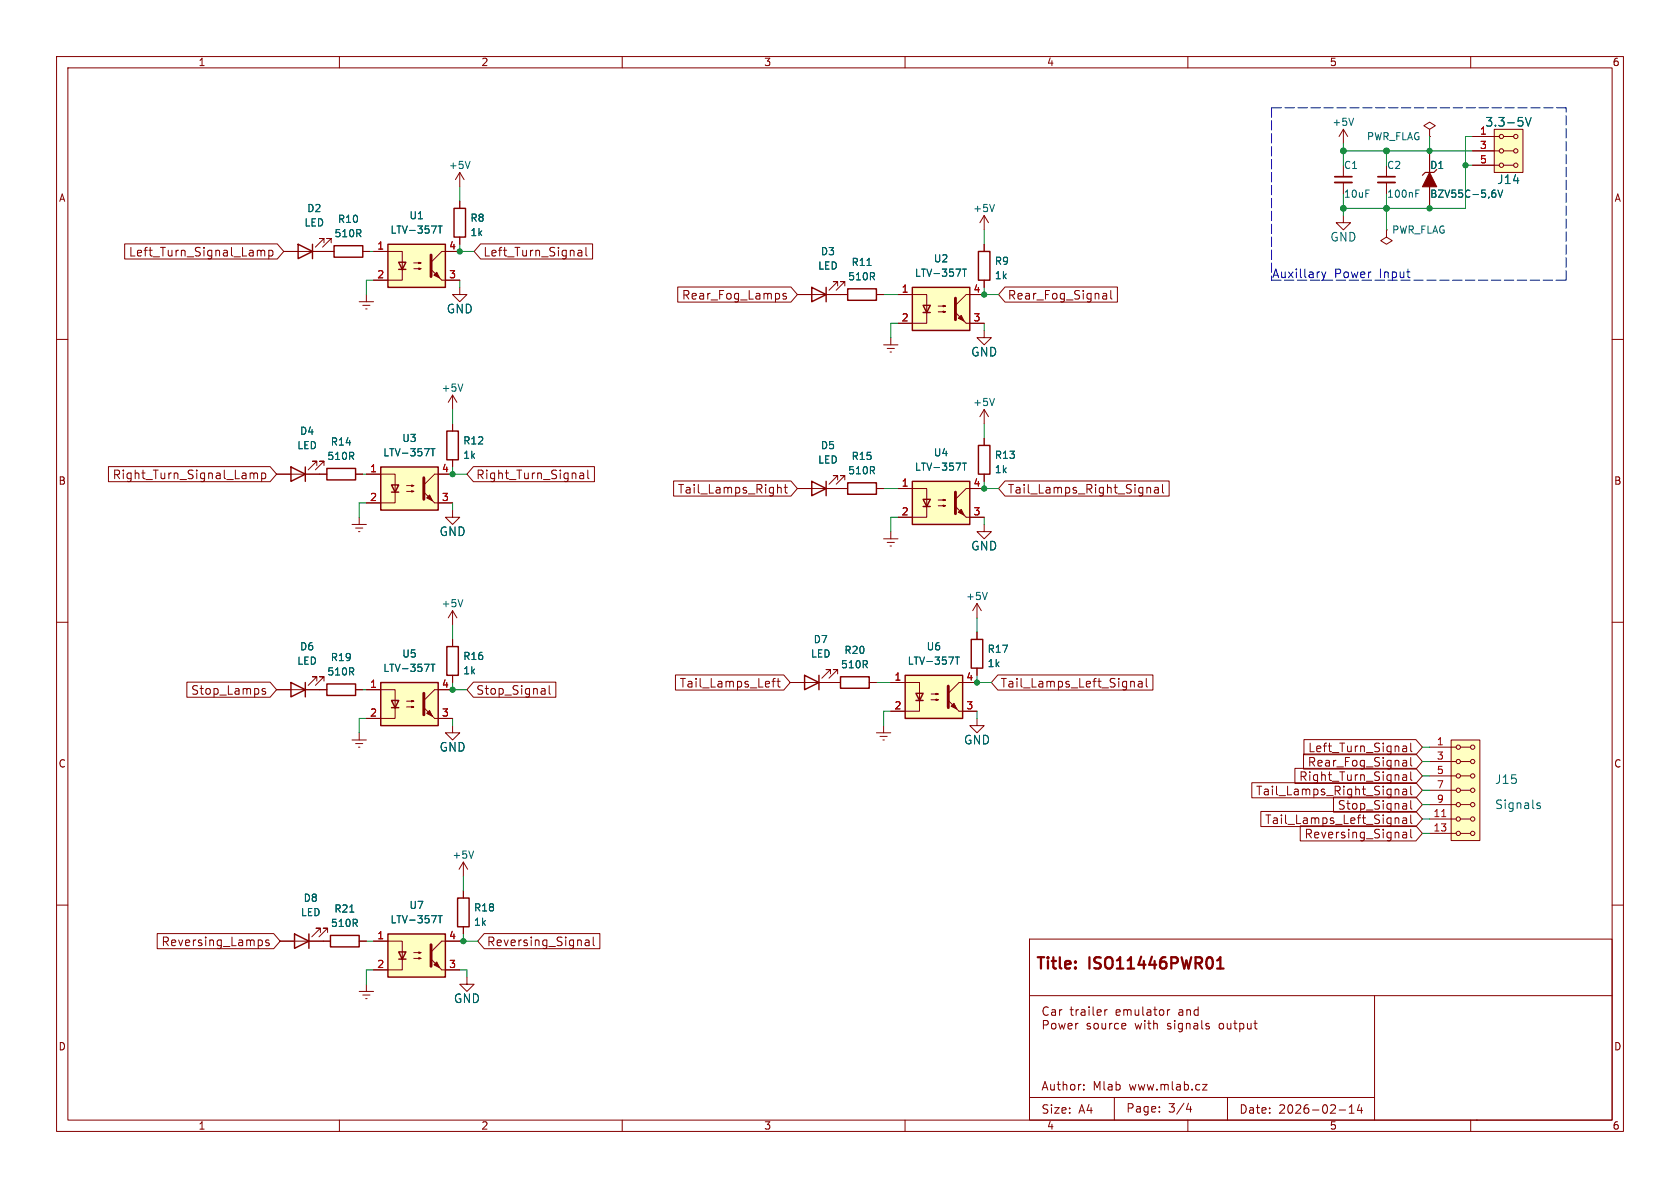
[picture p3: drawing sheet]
<svg xmlns="http://www.w3.org/2000/svg" width="297mm" height="210mm" viewBox="0 0 297 210" stroke-linecap="round" stroke-linejoin="round" font-family="sans-serif">
<g fill="none" stroke="#840000" stroke-width=".18">
<path d="M10 10h277v190h-277zM12 12h273v186h-273zM60 10v2M110 10v2M160 10v2M210 10v2M260 10v2M57.8 44.5h1.3M64.1 44.5h1.3M10 60h2M285 60h2M10 110h2"/>
<path d="M285 110h2M80 128.3v1.2h1.3l-1.3 1.3-1.3-1.3h1.3M81.9 152.4l-.7 1.3M81.9 152.4l.8 1.3M81.9 152.4v2.5M81.9 157.5v1.3M10 160h2M49.5 166.4h8.9M56.6 164.8v-.7h-.7h.7l-1.5 1.5M57.9 164.8v-.7h-.8h.8l-1.5 1.5M63.5 166.4h1.3M81.9 163.8v1.3"/>
<path d="M182 166h103v32h-103zM182 176h103M185.3 178.1a.6 .6 0 0 0-.7 0 .6 .6 0 0 0-.2 .7M186 178.6h.5l.1 .9M187.3 178.5v1M187.7 178.5l-.2 .1-.2 .2M189.2 178.5h.5M189.4 178v1.3M190.2 178.5v1M190.7 178.5l-.3 .1-.2 .2M191.2 178.6h.5l.1 .9M192.5 178v.1"/>
<path d="M192.5 178.5v1M193.2 178v1.3M194.7 178.8l-.2-.3-.5 .1v.7M195.3 178.5v1M195.7 178.5l-.2 .1-.2 .2M198 178.8l-.2-.3-.4 .1-.1 .7M198.7 178.6l.4-.1 .2 .2M198.7 178.5v1M199.3 178.7l.2-.2 .4 .1 .1 .9M199.3 178.7v.8M200.7 178.5v.8M201.3 178.5v1"/>
<path d="M202 178v1.3M202.8 178.6h.6l.1 .9M204 178.5h.5M204.2 178v1.3M205 178.8l.2-.3 .4 .1 .1 .2M206.4 178.5v1M206.8 178.5l-.3 .1-.1 .2M208.5 178.6h.5l.1 .9M209.1 178.8l-.5 .1a.29 .29 0 0 0-.2 .3 .29 .29 0 0 0 .2 .3l.5-.1M209.8 178.6l.2-.1 .4 .1 .1 .9M209.8 178.5v1M211.8 178.6l-.4-.1-.3 .3v.4l.1 .2h.6"/>
<path d="M211.8 178v1.5M243 176v22M285 160h2M60 198v2M110 198v2M160 198v2M182 194h61M184.5 180.4v1.5M185.9 181.6l.3 .3 .3-.1 .2-.2M187.2 180.9l.3 1 .2-.7 .3 .7 .3-1M188.8 181.7l.2 .2 .5-.1M190.2 180.9v1"/>
<path d="M191.6 192.6v.1M191.6 191.8v.1M192.8 181.7l-.2 .2-.4-.1M193.4 181.6l.3 .3 .3-.1 .2-.2M194.8 181.7l.2 .2 .5-.1M195.5 180.9v1M196.2 180.9v1M196.6 180.9l-.3 .1-.1 .2M197 194v4M197 181.6l.3 .3 .4-.1M198.3 181.7l.2 .2 .5-.1M200.7 180.9l.3 1 .2-.7 .3 .7 .3-1"/>
<path d="M202.4 180.9v1M203.1 181.7l.4 .2M204 180.4v1.5M204.6 181.1v.8M205 196.5v.1M205 195.7v.1M207 181l-.4-.1-.2 .2 .1 .2 .5 .2v.3h-.6M207.7 180.4v.1M207.7 180.9v1M209 181l-.4-.1-.3 .3v.4l.2 .2h.5M209 180.9v1.2l-.3 .3-.3-.1M209.7 181l.3-.1 .3 .1 .1 .9"/>
<path d="M209.7 180.9v1M210 198v2M210.1 195l-.4 1.1h1M210.5 195.6v1M211.1 181h.6v.9M211.7 181.3h-.5a.29 .29 0 0 0-.2 .3 .29 .29 0 0 0 .2 .3l.5-.1M212.5 180.4v1.3l.2 .2M212.6 191.7h.8l-.8 1h.8M213.7 181l-.3-.1-.2 .2v.2l.5 .2v.3h-.5M215.7 181l.3-.1 .3 .3v.4l-.3 .3-.3-.1-.2-.2v-.4zM217 180.9v.9l.4 .1 .2-.1M217 194v4"/>
<path d="M217.6 180.9v1M218.1 180.9h.6M218.3 180.4v1.3l.4 .2M219.2 181l.4-.1 .3 .3v.4l-.2 .2h-.5M219.2 180.9v1.5M220.5 180.9l.1 .9 .4 .1 .2-.1M221.2 180.9v1M221.7 180.9h.5M221.9 180.4v1.3l.3 .2M236.7 196.2h1.2M238.5 196.8h.9M238.5 195.7l.5-.4v1.5"/>
<path d="M240.3 195.2l-.3 1.1h.9M240.7 195.8v1M260 198v2M261 198h.1"/>
</g>
<path d="M215.2 171.2h1.1M215.2 169.8l.5-.6v2" fill="none" stroke="#840000" stroke-width=".4"/>
<path d="M59.1 43.4h5v2.1h-5zM80.9 158.8h2v5h-2zM52.1 165.1l2.5 1.3-2.5 1.2zM54.6 165.1v2.5M58.4 165.4h5.1v2h-5.1z" fill="none" stroke="#840000" stroke-width=".25"/>
<path d="M83.7 150.4l-.4 1.3M61.8 161.2h.8" fill="none" stroke="#006464" stroke-width=".18"/>
<path d="M67.3 120.7h10.2v7.6h-10.2z" fill="#ffffc2"/>
<path d="M52.7 43.2l2.5 1.3-2.5 1.2zM55.2 43.2v2.5M51.4 82.6l2.6 1.2-2.6 1.3zM54 82.6v2.5M51.4 120.7l2.6 1.2-2.6 1.3zM54 120.7v2.5M57.8 120.9h5.1v2h-5.1zM67.3 120.7h10.2v7.6h-10.2zM69.2 123.8h1.3l-.7 1.3zM69.2 125.1h1.3" fill="none" stroke="#840000" stroke-width=".25"/>
<g fill="none" stroke="#840000" stroke-width=".18">
<path d="M174 38.1l-.8 1.3M174 38.1l.8 1.3M174 38.1v2.5M50.2 44.5h7.6M57.3 42.9v-.7h-.8h.8l-1.5 1.5M58.5 42.9v-.7h-.7h.7l-1.5 1.5M63.5 53.3h2.5M64.1 54h1.3M64.6 54.6h.3M64.8 52.1v1.2M48.9 83.8h7.6M56 82.3v-.8h-.8h.8l-1.5 1.6"/>
<path d="M57.3 82.3v-.8h-.8h.8l-1.5 1.6M62.2 92.7h2.6M62.9 93.3h1.2M63.4 94h.2M63.5 91.4v1.3M48.9 121.9h8.9M56 120.4v-.8h-.8h.8l-1.5 1.6M57.3 120.4v-.8h-.8h.8l-1.5 1.6M62.2 130.8h2.6M62.9 121.9h1.2M62.9 131.4h1.2M63.4 132.1h.2"/>
<path d="M63.5 129.5v1.3M64.8 121.9h5v3.3M69.8 125.1v1.9h-5M71.9 124h1.3l-.4 .1v-.3l.4 .2M71.9 125h1.3l-.4 .1v-.3l.4 .2M76.8 127h3.2M80 121.9h-3.2l-1.9 1.9M63.5 175.3h2.5M64.1 175.9h1.3M64.6 176.5h.3M64.8 174v1.3M82.5 172.7v1.3h1.3l-1.3 1.3-1.2-1.3h1.2"/>
</g>
<path d="M74.9 122.6v3.8" fill="none" stroke="#840000" stroke-width=".51"/>
<g fill="#840000" stroke="#840000" stroke-width=".18">
<path d="M75.4 126.1l.5-.5 .6 1z"/>
<path d="M74.9 125.1l1.9 1.9z"/>
</g>
<path d="M175.8 36.1l-.4 1.3M76.2 117.4h.7M76.5 117.4v1.3" fill="none" stroke="#006464" stroke-width=".18"/>
<path d="M68.6 165.1h10.1v7.6h-10.1z" fill="#ffffc2"/>
<path d="M149.9 85.3h5v2.1h-5zM68.6 165.1h10.1v7.6h-10.1zM70.5 168.3h1.3l-.7 1.2zM70.5 169.5h1.3" fill="none" stroke="#840000" stroke-width=".25"/>
<g fill="none" stroke="#840000" stroke-width=".18">
<path d="M237.5 22.9l-.8 1.2M237.5 22.9l.8 1.2M237.5 22.9v2.5M237.5 29.2v2M237.5 32.3v2M245.1 29.2v2M245.1 32.3v2M252.7 22.9l1-.7-1-.6-1 .6 1 .7v1.2M252.7 24.1h.1M148.6 86.4h1.3M154.9 86.4h1.3M172.7 106.7l-.7 1.3"/>
<path d="M172.7 106.7l.8 1.3M172.7 106.7v2.5M66 166.4h5.1v3.3M71.1 169.5v2h-5.1M73.2 168.4h1.2l-.4 .1v-.2l.4 .1M73.2 169.4h1.2l-.4 .1v-.2l.4 .1M78.1 171.5h3.2M81.3 166.4h-3.2l-1.9 1.9"/>
</g>
<path d="M76.2 167v3.8" fill="none" stroke="#840000" stroke-width=".51"/>
<g fill="#840000" stroke="#840000" stroke-width=".18">
<path d="M76.7 170.6l.5-.5 .5 1z"/>
<path d="M76.2 169.5l1.9 2z"/>
</g>
<path d="M239.3 20.9l-.4 1.3M250.3 34.2h.4M250.3 33.6h.6M174.5 104.7l-.4 1.3M77.4 161.9h.8M77.8 161.9v1.2" fill="none" stroke="#006464" stroke-width=".18"/>
<path d="M236 31.2h3M243.6 31.2h3" fill="none" stroke="#840000" stroke-width=".3"/>
<path d="M236 32.3h3M243.6 32.3h3" fill="none" stroke="#840000" stroke-width=".33"/>
<path d="M160 119.4h10.2v7.6h-10.2z" fill="#ffffc2"/>
<path d="M143.5 50.8l2.5 1.3-2.5 1.2zM146 50.8v2.5M149.9 51.1h5v2h-5zM160 119.4h10.2v7.6h-10.2zM161.9 122.6h1.3l-.6 1.2zM161.9 123.8h1.3" fill="none" stroke="#840000" stroke-width=".25"/>
<g fill="none" stroke="#840000" stroke-width=".18">
<path d="M141 52.1h8.9M148.1 50.5v-.7h-.8h.8l-1.5 1.5M149.4 50.5v-.7h-.8h.8l-1.6 1.5M154.9 52.1h1.3M157.5 59.7v1.3M156.2 61h2.5M156.8 61.6h1.3M157.4 62.2h.2M157.5 120.7h5.1v3.3M162.6 123.8v1.9h-5.1M164.6 122.7h1.3l-.4 .1v-.2l.4 .1M164.6 123.7h1.3l-.4 .1v-.2l.4 .1"/>
<path d="M169.5 125.7h3.2M172.7 127v1.3h1.3l-1.3 1.2-1.3-1.2h1.3M172.7 120.7h-3.2l-1.9 1.9"/>
</g>
<path d="M167.6 121.3v3.8" fill="none" stroke="#840000" stroke-width=".51"/>
<g fill="#840000" stroke="#840000" stroke-width=".18">
<path d="M168.7 124.3l.5 1-1.1-.5z"/>
<path d="M167.6 123.8l1.9 1.9z"/>
</g>
<path d="M153.3 46.9h.7M168.9 116.1h.7M169.2 116.1v1.3" fill="none" stroke="#006464" stroke-width=".18"/>
<path d="M161.3 50.8h10.1v7.6h-10.1z" fill="#ffffc2"/>
<path d="M161.3 50.8h10.1v7.6h-10.1zM163.2 54h1.3l-.7 1.2zM163.2 55.2h1.3M57.8 82.8h5.1v2h-5.1zM143.5 85.1l2.5 1.3-2.5 1.2zM146 85.1v2.5M142.2 119.4l2.6 1.3-2.6 1.2zM144.8 119.4v2.5M148.6 119.6h5.1v2.1h-5.1z" fill="none" stroke="#840000" stroke-width=".25"/>
<g fill="none" stroke="#840000" stroke-width=".18">
<path d="M158.7 52.1h5.1v3.3M163.8 55.2v2h-5.1M165.9 54.1h1.2l-.3 .1v-.2l.3 .1M165.9 55.1h1.2l-.3 .1v-.2l.3 .1M170.8 57.2h3.2M174 58.4v1.3h1.3l-1.3 1.3-1.3-1.3h1.3M174 52.1h-3.2l-1.9 1.9M174 72.4l-.8 1.3M174 72.4l.8 1.3M174 72.4v2.5M56.5 83.8h1.3M62.9 83.8h1.2"/>
<path d="M141 86.4h7.6M148.1 84.8v-.7h-.8h.8l-1.5 1.5M149.4 84.8v-.7h-.8h.8l-1.6 1.5M146.8 119.1v-.7h-.8h.8l-1.5 1.5M148.1 119.1v-.7h-.8h.8l-1.5 1.5M139.7 120.7h8.9M153.7 120.7h1.2M154.9 129.5h2.6M155.6 130.2h1.2M156.1 130.8h.2M156.2 128.3v1.2"/>
</g>
<path d="M168.9 52.7v3.8" fill="none" stroke="#840000" stroke-width=".51"/>
<g fill="#840000" stroke="#840000" stroke-width=".18">
<path d="M169.4 56.3l.5-.5 .5 1z"/>
<path d="M168.9 55.2l1.9 2z"/>
</g>
<path d="M170.1 47.6h.8M170.5 47.6v1.2M175.8 70.4l-.4 1.3" fill="none" stroke="#006464" stroke-width=".18"/>
<path d="M161.3 85.1h10.1v7.6h-10.1z" fill="#ffffc2"/>
<path d="M161.3 85.1h10.1v7.6h-10.1zM163.2 88.3h1.3l-.7 1.2zM163.2 89.5h1.3M171.7 113h2v5.1h-2z" fill="none" stroke="#840000" stroke-width=".25"/>
<g fill="none" stroke="#840000" stroke-width=".18">
<path d="M156.2 95.3h2.5M156.8 95.9h1.3M157.4 96.5h.2M157.5 94v1.3M158.7 86.4h5.1v3.3M163.8 89.5v1.9h-5.1M165.9 88.4h1.2l-.3 .1v-.2l.3 .1M165.9 89.4h1.2l-.3 .1v-.2l.3 .1M170.8 91.4h3.2M174 92.7v1.3h1.3l-1.3 1.3-1.3-1.3h1.3M174 86.4h-3.2l-1.9 1.9M172.7 111.8v1.2"/>
<path d="M172.7 118.1v1.3"/>
</g>
<path d="M168.9 87v3.8" fill="none" stroke="#840000" stroke-width=".51"/>
<g fill="#840000" stroke="#840000" stroke-width=".18">
<path d="M169.4 90.6l.5-.6 .5 1.1z"/>
<path d="M168.9 89.5l1.9 1.9z"/>
</g>
<path d="M170.1 81.9h.8M170.5 81.9v1.2" fill="none" stroke="#006464" stroke-width=".18"/>
<path d="M256.5 130.8h5.1v17.8h-5.1z" fill="#ffffc2"/>
<g fill="none" stroke="#840000" stroke-width=".18">
<path d="M81.3 50.8v1.3h1.2l-1.2 1.2-1.3-1.2h1.3M174 43.2v1.3M174 49.5v1.3M80 69.9l-.8 1.2M80 69.9l.8 1.2M80 69.9v2.5M174 77.5v1.2M174 83.8v1.3M252.7 132.1h4.7M252.7 134.6h4.7M252.7 137.2h4.7M252.7 139.7h4.7"/>
<path d="M256.5 130.8h5.1v17.8h-5.1zM258.2 132.1h1.8M258.2 134.6h1.8M258.2 137.2h1.8M258.2 139.7h1.8M252.7 142.2h4.7M252.7 144.8h4.7M252.7 147.3h4.7M258.2 142.2h1.8M258.2 144.8h1.8M258.2 147.3h1.8"/>
<circle cx="257.8" cy="132.1" r=".38"/>
<circle cx="257.8" cy="137.2" r=".38"/>
<circle cx="257.8" cy="134.6" r=".38"/>
<circle cx="257.8" cy="139.7" r=".38"/>
<circle cx="260.4" cy="132.1" r=".38"/>
<circle cx="260.4" cy="139.7" r=".38"/>
<circle cx="260.4" cy="137.2" r=".38"/>
<circle cx="260.4" cy="134.6" r=".38"/>
<circle cx="257.8" cy="144.8" r=".38"/>
<circle cx="257.8" cy="142.2" r=".38"/>
<circle cx="257.8" cy="147.3" r=".38"/>
<circle cx="260.4" cy="144.8" r=".38"/>
<circle cx="260.4" cy="142.2" r=".38"/>
<circle cx="260.4" cy="147.3" r=".38"/>
</g>
<path d="M254.9 144.4h.7" fill="none" stroke="#a90000" stroke-width=".18"/>
<path d="M81.8 67.9l-.4 1.3M271.8 142.4h.3l.2 .2v.3h-.5M271.8 142h.5" fill="none" stroke="#006464" stroke-width=".18"/>
<path d="M173 44.5h2v5h-2zM173 78.7h2v5.1h-2z" fill="none" stroke="#840000" stroke-width=".25"/>
<path d="M68.6 43.2h10.1v7.6h-10.1z" fill="#ffffc2"/>
<path d="M80.3 36.8h2v5.1h-2zM68.6 43.2h10.1v7.6h-10.1zM70.5 46.4h1.3l-.7 1.2zM70.5 47.6h1.3M79 114.3h2v5.1h-2z" fill="none" stroke="#840000" stroke-width=".25"/>
<g fill="none" stroke="#840000" stroke-width=".18">
<path d="M81.3 30.5l-.8 1.3M81.3 30.5l.7 1.3M81.3 30.5v2.5M81.3 35.6v1.2M237.5 38.1v1.3h1.3l-1.3 1.2-1.3-1.2h1.3M66 44.5h5.1v3.3M71.1 47.6v1.9h-5.1M73.2 46.5h1.2l-.4 .1v-.2l.4 .1M73.2 47.5h1.2l-.4 .1v-.2l.4 .1M78.1 49.5h3.2M81.3 44.5h-3.2l-1.9 1.9M81.3 41.9v1.3"/>
<path d="M245.1 40.6v1.3l1 .6-1 .7-1-.7 1-.6M245.1 40.6h.1M80 90.2v1.2h1.3l-1.3 1.3-1.3-1.3h1.3M80 108v2.5M80 113v1.3M80 119.4v1.3M80 108l-.8 1.2M80 108l.8 1.2"/>
</g>
<path d="M76.2 45.1v3.8" fill="none" stroke="#840000" stroke-width=".51"/>
<g fill="#840000" stroke="#840000" stroke-width=".18">
<path d="M76.7 48.6l.5-.5 .5 1z"/>
<path d="M76.2 47.6l1.9 1.9z"/>
</g>
<path d="M77.4 39.9h.8M77.8 39.9v1.3M83.1 28.5l-.4 1.3M81.8 106l-.4 1.3" fill="none" stroke="#006464" stroke-width=".18"/>
<path d="M264.2 22.9h5v7.6h-5z" fill="#ffffc2"/>
<g fill="none" stroke="#840000" stroke-width=".18">
<path d="M260.3 24.1h4.7M260.3 26.7h4.7M260.3 29.2h4.7M264.2 22.9h5v7.6h-5zM265.8 24.1h1.8M265.8 26.7h1.8M265.8 29.2h1.8"/>
<circle cx="265.4" cy="24.1" r=".38"/>
<circle cx="265.4" cy="26.7" r=".38"/>
<circle cx="265.4" cy="29.2" r=".38"/>
<circle cx="268" cy="24.1" r=".38"/>
<circle cx="268" cy="26.7" r=".38"/>
<circle cx="268" cy="29.2" r=".38"/>
</g>
<path d="M269.7 20.8l.5 1.5 .5-1.5" fill="none" stroke="#006464" stroke-width=".18"/>
<path d="M67.3 82.6h10.2v7.6h-10.2z" fill="#ffffc2"/>
<path d="M79 76.2h2v5.1h-2zM67.3 82.6h10.2v7.6h-10.2zM69.2 85.7h1.3l-.7 1.3zM69.2 87h1.3" fill="none" stroke="#840000" stroke-width=".25"/>
<g fill="none" stroke="#840000" stroke-width=".18">
<path d="M81.3 35.6v1.2M252.7 26.7v3.8M252.7 33v3.8M260.3 24.1h3.9M260.3 26.7h3.9M260.3 29.2h3.9M22 43.1h27l1.2 1.4-1.2 1.3h-27zM45.9 44.2l.2 .3M46.1 44.5v.8M46.1 44.5l.3-.3 .3 .1 .1 1M47.5 44.3l.5-.1 .3 .3v.5l-.2 .2h-.6M47.5 44.2v1.6"/>
<path d="M50.2 44.5h2.5M55.2 44.5h3.9M64.1 44.5h1.3M66 44.5h2.6M66 49.5h2.6M78.7 44.5h2.6M78.7 49.5h2.6M81.3 41.9v1.3M85 43.1h19.8v2.7h-19.8l-1.2-1.3zM102.2 44.3h.6l.1 1M102.9 44.6l-.5 .1a.3 .3 0 0 0-.3 .3 .3 .3 0 0 0 .3 .3l.5-.1M103.6 43.7v1.3l.2 .3"/>
<path d="M119.8 50.7h20l1.2 1.4-1.2 1.3h-20zM139 51.9h-.4l-.2 .2 .1 .2 .5 .1v.4h-.6M141 52.1h2.5M146 52.1h3.9M154.9 52.1h1.3M158.7 52.1h2.6M158.7 57.2h2.6M171.4 52.1h2.6M171.4 57.2h2.6M174 43.2v1.3M174 49.5v1.3M177.7 50.7h19.8v2.7h-19.8l-1.2-1.3z"/>
<path d="M195.1 51.9h.3l.2 .2v.8M195.6 52.8l-.5 .1M195.6 52.2l-.5 .1M196.4 51.4v1.3l.2 .2M80 74.9v1.3M174 77.5v1.2M19.2 82.5h28.6l1.1 1.3-1.1 1.4h-28.6zM44.4 83.6h.3l.2 .2M44.9 83.8l.2-.2 .4 .1v.9M44.9 83.8v.8M46.3 83.7l.4-.1 .3 .3v.4l-.2 .3h-.5M46.3 83.6v1.5"/>
<path d="M48.9 83.8h2.5M54 83.8h3.8M62.9 83.8h1.2M64.8 83.8h5v3.3M69.8 87v1.9h-5M71.9 85.9h1.3l-.4 .1v-.3l.4 .2M71.9 86.9h1.3l-.4 .1v-.3l.4 .2M76.8 88.9h3.2M80 83.8h-3.2l-1.9 1.9M80 81.3v1.3M83.7 82.5h21.4v2.7h-21.4l-1.2-1.4zM102.5 83.7h.6l.1 .9"/>
<path d="M103.2 84h-.5a.3 .3 0 0 0-.2 .3 .3 .3 0 0 0 .2 .3h.5M103.9 83.1v1.3l.2 .2M119.1 85h20.7l1.2 1.4-1.2 1.3h-20.7zM137.5 86.2h.5l.1 1M138.6 86.1h.6M138.8 85.6v1.3l.4 .3M141 86.4h2.5M146 86.4h3.9M154.9 86.4h1.3M158.7 86.4h2.6M158.7 91.4h2.6M171.4 86.4h2.6"/>
<path d="M171.4 91.4h2.6M174 83.8v1.3M177.7 85h29v2.7h-29l-1.2-1.3zM202.8 86.2h.5l.1 1M204.1 86.2h.6l.1 1M204.8 86.5l-.5 .1a.3 .3 0 0 0-.2 .3 .3 .3 0 0 0 .2 .3l.5-.1M205.5 85.6v1.3l.2 .3M80 113v1.3M80 119.4v1.3M119.4 119.3h19.2l1.1 1.4-1.1 1.3h-19.2zM137.1 119.9l-.4 .2v1.4M137.6 119.9v1.3l.3 .3"/>
<path d="M172.7 111.8v1.2M172.7 118.1v1.3M176.4 119.3h27.4v2.7h-27.4l-1.1-1.3zM202.6 119.9v1.3l.3 .3M33 120.6h14.8l1.1 1.3-1.1 1.4h-14.8zM46.9 121.8l-.4-.1-.2 .2 .1 .2 .5 .2v.4h-.6M48.9 121.9h2.5M54 121.9h3.8M62.9 121.9h1.2M64.8 121.9h2.5M64.8 127h2.5M77.5 121.9h2.5"/>
<path d="M77.5 127h2.5M83.7 120.6h14.6v2.7h-14.6l-1.2-1.4zM95.9 121.7h.2l.3 .2v.8M96.4 122.7h-.5M96.4 122.1h-.5M97.1 121.2v1.3l.2 .2M136.5 120.4h.6M137.4 120.4h.5M139.7 120.7h2.5M144.8 120.7h3.8M153.7 120.7h1.2M157.5 120.7h2.5"/>
<path d="M157.5 125.7h2.5M170.2 120.7h2.5M170.2 125.7h2.5M200.1 120.4h.2l.2 .3v.8M201.3 120.5h.5l.1 1M201.9 120.8l-.5 .1a.3 .3 0 0 0-.2 .3 .3 .3 0 0 0 .2 .3l.5-.1M221.3 138.4h29l1.2 1.3-1.2 1.3h-29zM228.9 135.8h21.4l1.2 1.4-1.2 1.3h-21.4zM230.4 133.3h19.9l1.2 1.3-1.2 1.4h-19.9zM230.5 130.7h19.8l1.2 1.4-1.2 1.3h-19.8zM246.7 139.6h.5l.1 .9M247.9 132.7l.3 .2 .5-.1"/>
<path d="M248 131.9h.6l.1 1M248 137h.6l.1 1M248 139.6h.6l.1 .9M248.2 134.4h.3l.2 .2v.8M248.7 132.2l-.5 .1-.3 .2M248.7 137.3l-.5 .1a.3 .3 0 0 0-.3 .3 .3 .3 0 0 0 .3 .3l.5-.1M248.7 139.9h-.5a.3 .3 0 0 0-.3 .3 .3 .3 0 0 0 .3 .3l.5-.1M248.7 135.4h-.5M248.7 134.8h-.5M249.4 131.4v1.3l.2 .2M249.4 133.9v1.3l.2 .2M249.4 136.4v1.3l.2 .3"/>
<path d="M249.4 139v1.3l.2 .2M81.9 157.5v1.3M222.9 143.4h27.4l1.2 1.4-1.2 1.3h-27.4zM229.9 146h20.4l1.2 1.3-1.2 1.4h-20.4zM235.7 140.9h14.6l1.2 1.3-1.2 1.4h-14.6zM246.9 144.6h.2l.2 .2v.8M248 144.6h.6l.1 1M248 147.2h.6l.1 .9M248.5 142l.2 .2v.8M248.7 144.9l-.5 .1a.3 .3 0 0 0-.3 .3 .3 .3 0 0 0 .3 .3l.5-.1M248.7 147.5h-.5a.3 .3 0 0 0-.3 .3 .3 .3 0 0 0 .3 .3h.5M248.7 143h-.5"/>
<path d="M248.7 142.4l-.5 .1M249.4 144.1v1.3l.2 .2M249.4 141.5v1.3l.2 .2M249.4 146.6v1.3l.2 .2M27.8 165h20.6l1.1 1.4-1.1 1.3h-20.6zM46.2 166.2l.2 .3v.4l-.2 .2M47.5 166.2h-.3l-.2 .2v.2l.5 .1v.4h-.5M49.5 166.4h2.6M54.6 166.4h3.8M63.5 166.4h1.3M66 166.4h2.6M66 171.5h2.6"/>
<path d="M78.7 166.4h2.6M78.7 171.5h2.6M81.9 163.8v1.3M85.6 165h20.4v2.7h-20.4l-1.1-1.3zM103.5 166.2h.6v1M104.1 166.5l-.5 .1a.3 .3 0 0 0-.2 .3 .3 .3 0 0 0 .2 .3l.5-.1M104.9 165.7v1.3l.2 .2"/>
</g>
<path d="M74.9 84.5v3.8" fill="none" stroke="#840000" stroke-width=".51"/>
<g fill="#840000" stroke="#840000" stroke-width=".18">
<path d="M75.4 88l.5-.5 .6 1z"/>
<path d="M74.9 87l1.9 1.9z"/>
<path d="M252.7 30.5l1.3 2.5h-2.5z"/>
</g>
<g fill="none" stroke="#006464" stroke-width=".18">
<path d="M77.4 39.9h.8M77.8 39.9v1.3M264.1 33.6h.2M264.2 34.1l.3 .2v.3l-.3 .3M264.8 33.6l.4 1.3 .5-1.3M269.7 20.8l.5 1.5 .5-1.5M153.3 46.9h.7M170.1 47.6h.8M170.5 47.6v1.2M76.2 79.3h.7M76.5 79.3v1.3M170.1 81.9h.8"/>
<path d="M170.5 81.9v1.2M76.2 117.4h.7M76.5 117.4v1.3M168.9 116.1h.7M169.2 116.1v1.3M61.8 161.2h.8M77.4 161.9h.8M77.8 161.9v1.2"/>
</g>
<path d="M254 30l-.5 .5h-1.5l-.5 .5" fill="none" stroke="#840000" stroke-width=".2"/>
<path d="M224.8 19.1v30.4M276.9 19.1h-52.1M224.8 49.5h52.1M276.9 49.5v-30.4" fill="none" stroke="#0000c2" stroke-width=".18" stroke-dasharray="1.7 .6"/>
<g fill="none" stroke="#009600" stroke-width=".18">
<path d="M81.3 33v2.6M237.5 26.7h22.8M237.5 25.4v3.8M237.5 34.3v3.8M245.1 26.7v2.5M245.1 34.3v6.3M252.7 24.1v2.6M259.1 29.2h1.2M260.3 24.1h-1.2v12.7h-21.6M65.4 44.5h.6M66 49.5h-1.2v2.6M81.3 43.2v1.3h2.5"/>
<path d="M81.3 49.5v1.3M156.2 52.1h2.5M158.7 57.2h-1.2v2.5M174 50.8v1.3h2.5M174 40.6v2.6M174 57.2v1.2M80 72.4v2.5M174 74.9v2.6M64.1 83.8h.7M64.8 88.9h-1.3v2.5M80 82.6v1.2h2.5M80 88.9v1.3"/>
<path d="M156.2 86.4h2.5M158.7 91.4h-1.2v2.6M174 85.1v1.3h2.5M174 91.4v1.3M80 110.5v2.5M172.7 109.2v2.6M172.7 119.4v1.3h2.6M64.1 121.9h.7M64.8 127h-1.3v2.5M80 120.7v1.2h2.5M80 127v1.3M154.9 120.7h2.6"/>
<path d="M157.5 125.7h-1.3v2.6M172.7 125.7v1.3M251.5 139.7h1.2M251.5 134.6h1.2M251.5 132.1h1.2M251.5 137.2h1.2M81.9 154.9v2.6M251.5 142.2h1.2M251.5 147.3h1.2M251.5 144.8h1.2M64.8 166.4h1.2M66 171.5h-1.2v2.5"/>
<path d="M81.3 166.4h3.2M81.3 171.5h1.2v1.2M81.9 165.1v1.3"/>
</g>
<path d="M233.7 48.1l.3 1M234 49.1l-.1 .3-.2 .2M234.4 48.1l-.4 1" fill="none" stroke="#0000c2" stroke-width=".18"/>
<g fill="#009600" stroke="#009600" stroke-width=".18">
<circle cx="81.3" cy="44.5" r=".46"/>
<circle cx="80" cy="83.8" r=".46"/>
<circle cx="252.7" cy="26.7" r=".46"/>
<circle cx="245.1" cy="26.7" r=".51"/>
<circle cx="259.1" cy="29.2" r=".46"/>
<circle cx="81.9" cy="166.4" r=".46"/>
<circle cx="80" cy="121.9" r=".46"/>
<circle cx="252.7" cy="36.8" r=".46"/>
<circle cx="245.1" cy="36.8" r=".51"/>
<circle cx="237.5" cy="36.8" r=".51"/>
<circle cx="237.5" cy="26.7" r=".51"/>
<circle cx="174" cy="52.1" r=".46"/>
<circle cx="174" cy="86.4" r=".46"/>
<circle cx="172.7" cy="120.7" r=".46"/>
</g>
<g font-size="2.8" fill="#840000">
<text x="183" y="171.9">Title:</text>
<text x="192.7" y="171.9">ISO11446PWR01</text>
</g>
<g font-size="2.1" fill="#006464">
<text x="262.5" y="22.6">3.3-5V</text>
<text x="264.6" y="32.7">J14</text>
<text x="235.1" y="42.9">GND</text>
<text x="78.9" y="55.6">GND</text>
<text x="171.6" y="63.2">GND</text>
<text x="77.6" y="95">GND</text>
<text x="171.6" y="97.5">GND</text>
<text x="170.3" y="131.8">GND</text>
<text x="77.6" y="133.1">GND</text>
<text x="264.2" y="138.8">J15</text>
<text x="264.2" y="143.2">Signals</text>
<text x="80.2" y="177.5">GND</text>
</g>
<g font-size="2.1" fill="#840000">
<text x="22.7" y="45.5">Left_Turn_Signal_Lamp</text>
<text x="85.3" y="45.5">Left_Turn_Signal</text>
<text x="120.5" y="53.2">Rear_Fog_Lamps</text>
<text x="178.1" y="53.2">Rear_Fog_Signal</text>
<text x="19.9" y="84.9">Right_Turn_Signal_Lamp</text>
<text x="84.1" y="84.9">Right_Turn_Signal</text>
<text x="119.8" y="87.5">Tail_Lamps_Right</text>
<text x="178.1" y="87.5">Tail_Lamps_Right_Signal</text>
<text x="33.7" y="123">Stop_Lamps</text>
<text x="84.1" y="123">Stop_Signal</text>
<text x="120.1" y="121.7">Tail_Lamps_Left</text>
<text x="176.8" y="121.7">Tail_Lamps_Left_Signal</text>
<text x="231.1" y="135.7">Rear_Fog_Signal</text>
<text x="231.2" y="133.2">Left_Turn_Signal</text>
<text x="222" y="140.8">Tail_Lamps_Right_Signal</text>
<text x="229.6" y="138.3">Right_Turn_Signal</text>
<text x="236.4" y="143.3">Stop_Signal</text>
<text x="223.6" y="145.9">Tail_Lamps_Left_Signal</text>
<text x="230.6" y="148.4">Reversing_Signal</text>
<text x="28.5" y="167.5">Reversing_Lamps</text>
<text x="86" y="167.5">Reversing_Signal</text>
<text x="184" y="181">Car</text>
<text x="189.1" y="181">trailer</text>
<text x="197.2" y="181">emulator</text>
<text x="184" y="193">Author:</text>
<text x="184" y="197.1">Size:</text>
<text x="190.7" y="197.1">A4</text>
<text x="193.2" y="193">Mlab</text>
<text x="199" y="196.9">Page:</text>
<text x="199.7" y="193">www.mlab.cz</text>
<text x="206.5" y="196.9">3/4</text>
<text x="219" y="197.1">Date:</text>
<text x="226" y="197.1">2026-02-14</text>
</g>
<g font-size="2.1" fill="#0000c2">
<text x="224.8" y="49.3">Auxillary</text>
<text x="235.8" y="49.3">Power</text>
<text x="243.9" y="49.3">Input</text>
</g>
<g font-size="1.8" fill="#840000">
<text x="35" y="11.9">1</text>
<text x="85" y="11.9">2</text>
<text x="135" y="11.9">3</text>
<text x="185" y="11.9">4</text>
<text x="235" y="11.9">5</text>
<text x="285" y="11.9">6</text>
<text x="10.3" y="35.9">A</text>
<text x="285.3" y="35.9">A</text>
<text x="10.3" y="85.9">B</text>
<text x="285.3" y="85.9">B</text>
<text x="10.3" y="135.9">C</text>
<text x="285.3" y="135.9">C</text>
<text x="10.3" y="185.9">D</text>
<text x="285.3" y="185.9">D</text>
<text x="35" y="199.9">1</text>
<text x="85" y="199.9">2</text>
<text x="135" y="199.9">3</text>
<text x="185" y="199.9">4</text>
<text x="235" y="199.9">5</text>
<text x="285" y="199.9">6</text>
</g>
<g font-size="1.8" fill="#006464">
<text x="235.5" y="22.5">+5V</text>
<text x="241.6" y="25">PWR_FLAG</text>
<text x="79.2" y="30.1">+5V</text>
<text x="237.5" y="30.1">C1</text>
<text x="237.5" y="35.2">10uF</text>
<text x="245.1" y="30.1">C2</text>
<text x="245.1" y="35.2">100nF</text>
<text x="252.7" y="30.1">D1</text>
<text x="252.7" y="35.2">BZV55C-5,6V</text>
<text x="53.7" y="40.2">LED</text>
<text x="54.2" y="37.7">D2</text>
<text x="59.6" y="39.6">R10</text>
<text x="68.9" y="41.5">LTV-357T</text>
<text x="72.3" y="39">U1</text>
<text x="83.1" y="39.4">R8</text>
<text x="83.1" y="41.9">1k</text>
<text x="172" y="37.7">+5V</text>
<text x="246" y="41.5">PWR_FLAG</text>
<text x="59" y="42.1">510R</text>
<text x="144.5" y="47.9">LED</text>
<text x="145" y="45.3">D3</text>
<text x="150.5" y="47.2">R11</text>
<text x="165" y="46.6">U2</text>
<text x="175.8" y="47">R9</text>
<text x="149.8" y="49.8">510R</text>
<text x="161.6" y="49.1">LTV-357T</text>
<text x="175.8" y="49.6">1k</text>
<text x="78" y="69.4">+5V</text>
<text x="172" y="72">+5V</text>
<text x="53" y="77.1">D4</text>
<text x="52.5" y="79.6">LED</text>
<text x="57.8" y="81.5">510R</text>
<text x="58.4" y="79">R14</text>
<text x="67.7" y="80.9">LTV-357T</text>
<text x="71" y="78.3">U3</text>
<text x="81.8" y="78.8">R12</text>
<text x="81.8" y="81.3">1k</text>
<text x="144.5" y="82.1">LED</text>
<text x="145" y="79.6">D5</text>
<text x="150.5" y="81.5">R15</text>
<text x="161.6" y="83.4">LTV-357T</text>
<text x="165" y="80.9">U4</text>
<text x="175.8" y="81.3">R13</text>
<text x="175.8" y="83.8">1k</text>
<text x="149.8" y="84">510R</text>
<text x="78" y="107.5">+5V</text>
<text x="170.7" y="106.3">+5V</text>
<text x="143.8" y="113.9">D7</text>
<text x="52.5" y="117.7">LED</text>
<text x="53" y="115.2">D6</text>
<text x="57.8" y="119.6">510R</text>
<text x="58.4" y="117.1">R19</text>
<text x="67.7" y="119">LTV-357T</text>
<text x="71" y="116.4">U5</text>
<text x="81.8" y="116.9">R16</text>
<text x="81.8" y="119.4">1k</text>
<text x="143.3" y="116.4">LED</text>
<text x="148.6" y="118.3">510R</text>
<text x="149.2" y="115.8">R20</text>
<text x="160.4" y="117.7">LTV-357T</text>
<text x="163.7" y="115.2">U6</text>
<text x="174.5" y="115.6">R17</text>
<text x="174.5" y="118.1">1k</text>
<text x="79.9" y="152">+5V</text>
<text x="53.6" y="159.6">D8</text>
<text x="59" y="161.5">R21</text>
<text x="72.3" y="160.9">U7</text>
<text x="83.7" y="161.3">R18</text>
<text x="53.1" y="162.2">LED</text>
<text x="58.4" y="164.1">510R</text>
<text x="68.9" y="163.4">LTV-357T</text>
<text x="83.7" y="163.9">1k</text>
</g>
<g font-size="1.8" fill="#a90000">
<text x="261.5" y="23.9">1</text>
<text x="261.5" y="26.4">3</text>
<text x="261.5" y="29">5</text>
<text x="66.6" y="44.2">1</text>
<text x="79.3" y="44.2">4</text>
<text x="66.6" y="49.3">2</text>
<text x="79.3" y="49.3">3</text>
<text x="159.3" y="51.8">1</text>
<text x="172" y="51.8">4</text>
<text x="159.3" y="56.9">2</text>
<text x="172" y="56.9">3</text>
<text x="65.3" y="83.6">1</text>
<text x="78" y="83.6">4</text>
<text x="65.3" y="88.6">2</text>
<text x="78" y="88.6">3</text>
<text x="159.3" y="86.1">1</text>
<text x="172" y="86.1">4</text>
<text x="159.3" y="91.2">2</text>
<text x="172" y="91.2">3</text>
<text x="65.3" y="121.7">1</text>
<text x="78" y="121.7">4</text>
<text x="158" y="120.4">1</text>
<text x="158" y="125.5">2</text>
<text x="170.7" y="120.4">4</text>
<text x="170.7" y="125.5">3</text>
<text x="65.3" y="126.7">2</text>
<text x="78" y="126.7">3</text>
<text x="253.9" y="131.8">1</text>
<text x="253.9" y="134.4">3</text>
<text x="253.9" y="136.9">5</text>
<text x="253.9" y="139.4">7</text>
<text x="253.9" y="142">9</text>
<text x="253.3" y="144.5">11</text>
<text x="253.3" y="147.1">13</text>
<text x="66.6" y="166.1">1</text>
<text x="79.3" y="166.1">4</text>
<text x="66.6" y="171.2">2</text>
<text x="79.3" y="171.2">3</text>
</g>
</svg>
